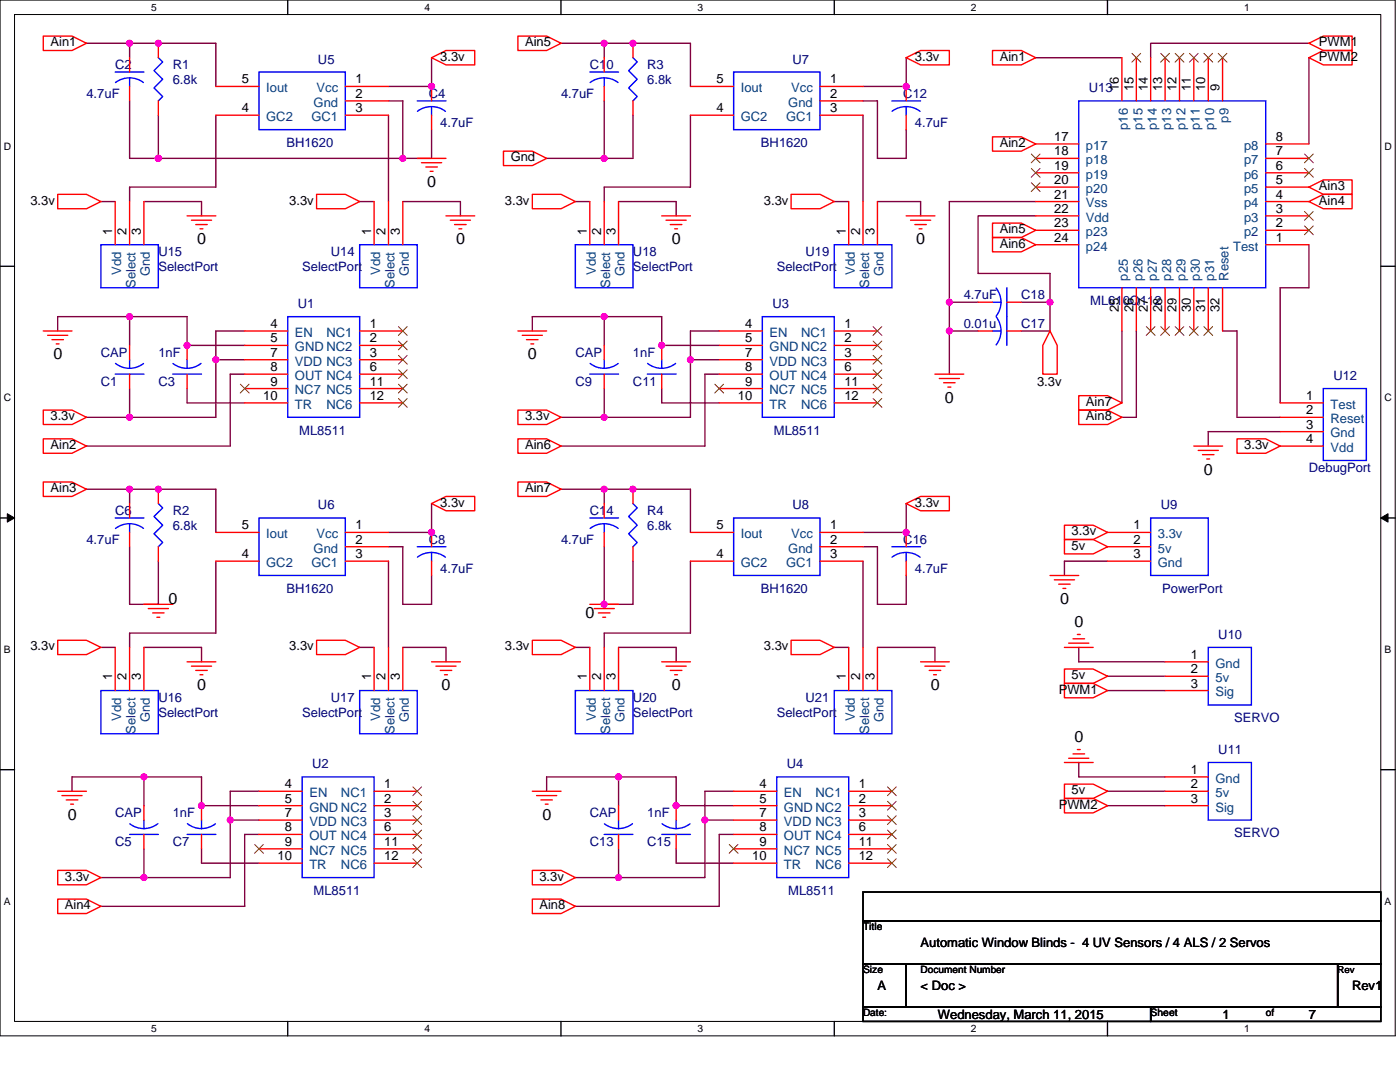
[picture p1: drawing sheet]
<svg xmlns="http://www.w3.org/2000/svg" width="279mm" height="216mm" viewBox="0 0 279 216" stroke-linecap="round" stroke-linejoin="round" font-family="sans-serif">
<path d="M0 0h278.4v206.7h-278.4zM2.9 2.9h272.7v200.9h-272.7z" fill="none" stroke="#000" stroke-width=".2"/>
<g fill="#fff">
<path d="M30.2 .3h1.1v2.3h-1.1z"/>
<path d="M30.2 204.1h1.1v2.3h-1.1z"/>
</g>
<path d="M57.4 0v2.9M57.4 203.8v2.9" fill="none" stroke="#000" stroke-width=".28"/>
<g fill="#fff">
<path d="M84.7 .3h1.1v2.3h-1.1z"/>
<path d="M84.7 204.1h1.1v2.3h-1.1z"/>
</g>
<path d="M112 0v2.9M112 203.8v2.9" fill="none" stroke="#000" stroke-width=".28"/>
<g fill="#fff">
<path d="M139.2 .3h1.2v2.3h-1.2z"/>
<path d="M139.2 204.1h1.2v2.3h-1.2z"/>
</g>
<path d="M166.5 0v2.9M166.5 203.8v2.9" fill="none" stroke="#000" stroke-width=".28"/>
<g fill="#fff">
<path d="M193.8 .3h1.1v2.3h-1.1z"/>
<path d="M193.8 204.1h1.1v2.3h-1.1z"/>
</g>
<path d="M221 0v2.9M221 203.8v2.9" fill="none" stroke="#000" stroke-width=".28"/>
<g fill="#fff">
<path d="M248.3 .3h1.1v2.3h-1.1z"/>
<path d="M248.3 204.1h1.1v2.3h-1.1z"/>
<path d="M.7 28h1.5v2.3h-1.5z"/>
<path d="M276.3 28h1.5v2.3h-1.5z"/>
<path d="M.7 78.2h1.5v2.3h-1.5z"/>
<path d="M276.3 78.2h1.5v2.3h-1.5z"/>
</g>
<path d="M0 53.1h2.9M275.6 53.1h2.8" fill="none" stroke="#000" stroke-width=".28"/>
<g fill="#fff">
<path d="M.7 128.5h1.4v2.2h-1.4z"/>
<path d="M276.3 128.5h1.4v2.2h-1.4z"/>
</g>
<path d="M0 103.4h2.9M275.6 103.4h2.8" fill="none" stroke="#000" stroke-width=".28"/>
<path d="M1.5 102.5l1.4 .9-1.4 .8zM275.6 103.4l1.4-.9v1.7z" fill="#000" stroke="#000" stroke-width=".2"/>
<g fill="#fff">
<path d="M.7 178.7h1.4v2.3h-1.4z"/>
<path d="M276.3 178.7h1.4v2.3h-1.4z"/>
</g>
<path d="M0 153.6h2.9M275.6 153.6h2.8M172.2 178h103.4v5.7h-103.4zM172.2 183.7h103.4v8.6h-103.4zM172.2 192.3h8.6v8.6h-8.6zM180.8 192.3h86.2v8.6h-86.2zM267 192.3h8.6v8.6h-8.6zM172.2 200.9h57.4v2.9h-57.4zM229.6 200.9h46v2.9h-46z" fill="none" stroke="#000" stroke-width=".28"/>
<g fill="none" stroke="#800040" stroke-width=".28">
<path d="M17.3 8.6h8.6M25.9 8.6v2.9M25.9 8.6h17.2v8.7M86.1 11.5v5.8h-8.6M112 8.6h8.6M120.6 8.6v2.9M120.6 8.6h17.2v8.7M180.8 11.5v5.8h-8.6M206.7 11.5h17.2M261.2 8.6h-31.6v2.9M261.2 11.5v17.2M25.9 20.1v11.5h5.7"/>
<path d="M31.6 31.6h48.8M31.6 23v8.6M43.1 23v14.3h-17.2v2.9M77.5 23v17.2M77.5 20.1h2.9v11.5M86.1 25.9v5.7h-5.7M109.1 31.6h11.5M120.6 20.1v11.5M126.3 23v8.6h-5.7M137.8 23v14.3h-17.2v2.9M172.2 23v17.2M172.2 20.1h2.9v11.5h5.7v-5.7"/>
<path d="M20.1 40.2h2.9M28.7 40.2h11.5v2.9M71.8 40.2h2.9M80.4 40.2h11.5v2.9M114.8 40.2h2.9M123.4 40.2h11.5v2.9M166.5 40.2h2.9M175.1 40.2h8.6v2.9M206.7 43.1h-11.5v11.5h14.4l-.1 5.7M206.7 40.2h-17.2v20.1M261.2 48.8v8.6h-5.7v23M25.9 63.2h-14.4v2.8"/>
<path d="M25.9 63.2h11.4v5.7h11.5M25.9 77.5v5.8M25.9 63.2v5.7M37.3 77.5v2.9h11.5M43.1 71.8h5.7M43.1 71.8v11.5h-17.2M48.8 66h-5.7v5.8M48.8 74.7h-2.8v14.3h-28.7M120.6 63.2h11.5v5.7h11.4M120.6 77.5v5.8M120.6 63.2v5.7M120.6 63.2h-14.4v2.8"/>
<path d="M132.1 77.5v2.9h11.4M137.8 71.8v11.5h-17.2M137.8 71.8h5.7M143.5 66h-5.7v5.8M143.5 74.7h-2.8v14.3h-28.7M189.5 66v8.7M189.5 60.3v5.7M189.5 60.3h5.7M189.5 66h5.7M203.8 60.3h5.7M209.5 60.3v5.7h-5.7M223.9 66v14.4"/>
<path d="M226.8 66v17.3h-2.9M244 66h2.9v17.3h8.6M17.3 97.6h8.6M17.3 83.3h8.6M25.9 97.6v2.9M25.9 97.6h17.2v8.6M112 83.3h8.6M112 97.6h8.6M120.6 97.6v2.9M120.6 97.6h17.2v8.6M255.5 86.1h-14.4v2.9M25.9 109.1v11.5h5.7v-8.6"/>
<path d="M43.1 112v14.3h-17.2v2.9M77.5 112v17.2M77.5 109.1h2.9v11.5h5.7v-5.8M86.1 100.5v5.7h-8.6M120.6 109.1v11.5h5.7v-8.6M137.8 112v14.3h-17.2v2.9M172.2 112v17.2M172.2 109.1h2.9v11.5h5.7v-5.8M180.8 100.5v5.7h-8.6M221 112h-8.6v2.8M20.1 129.2h2.9M28.7 129.2h11.5v2.9"/>
<path d="M71.8 129.2h2.9M80.4 129.2h8.6v2.9M114.8 129.2h2.9M123.4 129.2h11.5v2.9M166.5 129.2h2.9M175.1 129.2h11.5v2.9M215.3 129.2v2.9h17.2M221 134.9h11.5M221 137.8h11.5M28.7 155h11.5v5.8h11.5M28.7 155v5.8M28.7 155h-14.3v2.9"/>
<path d="M51.7 157.9h-5.7v5.7M123.4 155h11.5v5.8h11.5M123.4 155v5.8M123.4 155h-14.3v2.9M146.4 157.9h-5.7v5.7M215.3 152.1v2.9h17.2M221 157.9h11.5M20.1 175.1h8.6M28.7 169.4v5.7M40.2 169.4v2.8h11.5M46 163.6h5.7M46 163.6v11.5h-17.3"/>
<path d="M51.7 166.5h-2.9v14.3h-28.7M114.8 175.1h8.6M123.4 169.4v5.7M134.9 169.4v2.8h11.5M140.7 163.6v11.5h-17.3M140.7 163.6h5.7M146.4 166.5h-2.9v14.3h-28.7M221 160.8h11.5"/>
</g>
<g fill="#f0f" stroke="#f0f" stroke-width=".28">
<circle cx="43.1" cy="71.8" r=".57"/>
<circle cx="25.9" cy="83.3" r=".57"/>
<circle cx="37.3" cy="68.9" r=".57"/>
<circle cx="31.6" cy="8.6" r=".57"/>
<circle cx="25.9" cy="8.6" r=".57"/>
<circle cx="31.6" cy="31.6" r=".57"/>
<circle cx="80.4" cy="31.6" r=".57"/>
<circle cx="86.1" cy="17.2" r=".57"/>
<circle cx="25.8" cy="63.2" r=".57"/>
<circle cx="45.9" cy="163.6" r=".57"/>
<circle cx="28.7" cy="175.1" r=".57"/>
<circle cx="28.7" cy="155" r=".57"/>
<circle cx="40.2" cy="160.7" r=".57"/>
<circle cx="31.6" cy="97.6" r=".57"/>
<circle cx="25.9" cy="97.6" r=".57"/>
<circle cx="86.1" cy="106.2" r=".57"/>
<circle cx="137.8" cy="71.8" r=".57"/>
<circle cx="120.6" cy="83.3" r=".57"/>
<circle cx="132" cy="68.9" r=".57"/>
<circle cx="126.3" cy="8.6" r=".57"/>
<circle cx="120.6" cy="8.6" r=".57"/>
<circle cx="120.6" cy="31.6" r=".57"/>
<circle cx="180.8" cy="17.2" r=".57"/>
<circle cx="120.6" cy="63.2" r=".57"/>
<circle cx="140.7" cy="163.6" r=".57"/>
<circle cx="123.4" cy="175.1" r=".57"/>
<circle cx="123.4" cy="155" r=".57"/>
<circle cx="134.9" cy="160.7" r=".57"/>
<circle cx="126.3" cy="97.6" r=".57"/>
<circle cx="120.6" cy="97.6" r=".57"/>
<circle cx="120.6" cy="120.6" r=".57"/>
<circle cx="180.8" cy="106.2" r=".57"/>
<circle cx="209.5" cy="60.3" r=".57"/>
<circle cx="189.4" cy="66" r=".57"/>
<circle cx="189.4" cy="60.3" r=".57"/>
</g>
<g fill="none" stroke="#f00" stroke-width=".28">
<path d="M8.6 7.2h5.8l2.9 1.4-2.9 1.5h-5.8zM25.9 11.5v2.9M25.9 17.3v2.8M31.6 8.6v2.9M43.1 17.3h8.6M68.9 17.3h8.6M86.1 11.5l2.9-1.4h5.7v2.9h-5.7zM86.1 17.3v2.8M103.4 7.2h5.7l2.9 1.4-2.9 1.5h-5.7zM120.6 11.5v2.9M120.6 17.3v2.8M126.3 8.6v2.9"/>
<path d="M137.8 17.3h8.6M163.6 17.3h8.6M180.8 11.5l2.9-1.4h5.8v2.9h-5.8zM180.8 17.3v2.8M198.1 10.1h5.7l2.9 1.4-2.9 1.5h-5.7zM223.9 11.5v8.6M226.8 11.5v8.6M229.6 11.5v8.6M232.5 11.5v8.6M235.4 11.5v8.6M238.3 11.5v8.6M241.1 11.5v8.6"/>
<path d="M244 11.5v8.6M261.2 8.6l2.9-1.4h5.7v2.9h-5.7zM261.2 11.5l2.9-1.4h5.7v2.9h-5.7zM11.5 38.8h5.8l2.8 1.4-2.8 1.5h-5.8zM31.6 20.1v2.9M43.1 23h8.6M63.2 38.8h5.7l2.9 1.4-2.9 1.5h-5.7zM68.9 20.1h8.6M68.9 23h8.6M83.3 31.6h5.7M84.1 32.5h4M85 33.3h2.3"/>
<path d="M85.9 34.2h.5M86.1 23v2.9M100.5 30.2h5.7l2.9 1.4-2.9 1.4h-5.7zM106.2 38.8h5.8l2.8 1.4-2.8 1.5h-5.8zM126.3 20.1v2.9M137.8 23h8.6M157.9 38.8h5.7l2.9 1.4-2.9 1.5h-5.7zM163.6 20.1h8.6M163.6 23h8.6M180.8 23v2.9M198.1 27.3h5.7l2.9 1.4-2.9 1.5h-5.7zM206.7 28.7h8.6"/>
<path d="M206.7 31.6h8.6M206.7 34.5h8.6M206.7 37.3h8.6M252.6 37.3h8.6M252.6 34.5h8.6M252.6 31.6h8.6M252.6 28.7h8.6M261.2 37.3l2.9-1.4h5.7v2.9h-5.7zM23 40.2v8.6M25.9 40.2v8.6M28.7 40.2v8.6M37.3 43.1h5.8"/>
<path d="M38.2 43.9h4M39.1 44.8h2.3M39.9 45.7h.6M74.7 40.2v8.6M77.5 40.2v8.6M80.4 40.2v8.6M89 43.1h5.7M89.9 43.9h4M90.7 44.8h2.3M91.6 45.7h.6M117.7 40.2v8.6M120.6 40.2v8.6"/>
<path d="M123.4 40.2v8.6M132.1 43.1h5.7M132.9 43.9h4M133.8 44.8h2.3M134.6 45.7h.6M169.4 40.2v8.6M172.2 40.2v8.6M175.1 40.2v8.6M180.8 43.1h5.8M181.7 43.9h4M182.6 44.8h2.3M183.4 45.7h.6"/>
<path d="M198.1 44.5h5.7l2.9 1.5-2.9 1.4h-5.7zM198.1 47.4h5.7l2.9 1.4-2.9 1.4h-5.7zM206.7 40.2h8.6M206.7 43.1h8.6M206.7 46h8.6M206.7 48.8h8.6M223.9 57.4v8.6M226.8 57.4v8.6M229.6 57.4v8.6M232.5 57.4v8.6M235.4 57.4v8.6M238.3 57.4v8.6"/>
<path d="M241.1 57.4v8.6M244 57.4v8.6M252.6 48.8h8.6M252.6 46h8.6M252.6 43.1h8.6M252.6 40.2h8.6M261.2 40.2l2.9-1.4h5.7v2.9h-5.7zM8.6 66h5.8M9.5 66.9h4M10.4 67.8h2.3M11.2 68.6h.6M25.9 74.7v2.8"/>
<path d="M25.9 68.9v2.9M37.3 74.7v2.8M37.3 68.9v2.9M48.8 66h8.6M48.8 68.9h8.6M48.8 71.8h8.6M48.8 74.7h8.6M48.8 77.5h8.6M71.8 66h8.6M71.8 68.9h8.6M71.8 71.8h8.6M71.8 74.7h8.6"/>
<path d="M71.8 77.5h8.6M103.4 66h5.7M104.2 66.9h4M105.1 67.8h2.3M105.9 68.6h.6M120.6 74.7v2.8M120.6 68.9v2.9M132.1 74.7v2.8M132.1 68.9v2.9M143.5 66h8.6M143.5 68.9h8.6M143.5 71.8h8.6"/>
<path d="M143.5 74.7h8.6M143.5 77.5h8.6M166.5 66h8.6M166.5 68.9h8.6M166.5 71.8h8.6M166.5 74.7h8.6M166.5 77.5h8.6M186.6 74.7h5.7M187.5 75.5h4M188.3 76.4h2.3M189.2 77.2h.6M195.2 66h2.9"/>
<path d="M195.2 60.3h2.9M200.9 66h2.9M200.9 60.3h2.9M209.5 66l1.5 2.9v5.8h-2.9v-5.8zM215.3 79h5.7l2.9 1.4-2.9 1.4h-5.7zM8.6 81.8h5.8l2.9 1.5-2.9 1.4h-5.8zM8.6 87.6h5.8l2.9 1.4-2.9 1.4h-5.8zM8.6 96.2h5.8l2.9 1.4-2.9 1.5h-5.8zM31.6 97.6v2.9M48.8 80.4h8.6M71.8 80.4h8.6M103.4 81.8h5.7l2.9 1.5-2.9 1.4h-5.7z"/>
<path d="M103.4 87.6h5.7l2.9 1.4-2.9 1.4h-5.7zM103.4 96.2h5.7l2.9 1.4-2.9 1.5h-5.7zM126.3 97.6v2.9M143.5 80.4h8.6M166.5 80.4h8.6M215.3 81.8h5.7l2.9 1.5-2.9 1.4h-5.7zM238.3 89h5.7M239.1 89.9h4M240 90.7h2.3M240.8 91.6h.6M246.9 87.6h5.7l2.9 1.4-2.9 1.4h-5.7zM255.5 80.4h8.6"/>
<path d="M255.5 83.3h8.6M255.5 86.1h8.6M255.5 89h8.6M25.9 100.5v2.9M25.9 106.2v2.9M31.6 109.1v2.9M43.1 112h8.6M43.1 106.2h8.6M68.9 106.2h8.6M68.9 109.1h8.6M68.9 112h8.6M86.1 100.5l2.9-1.4h5.7v2.8h-5.7z"/>
<path d="M86.1 106.2v2.9M86.1 112v2.8M120.6 100.5v2.9M120.6 106.2v2.9M126.3 109.1v2.9M137.8 112h8.6M137.8 106.2h8.6M163.6 106.2h8.6M163.6 109.1h8.6M163.6 112h8.6M180.8 100.5l2.9-1.4h5.8v2.8h-5.8zM180.8 106.2v2.9"/>
<path d="M180.8 112v2.8M209.5 114.8h5.8M210.4 115.7h4M211.3 116.6h2.3M212.1 117.4h.6M212.4 104.8h5.8l2.8 1.4-2.8 1.5h-5.8zM212.4 107.7h5.8l2.8 1.4-2.8 1.4h-5.8zM221 106.2h8.6M221 109.1h8.6M221 112h8.6M11.5 127.8h5.8l2.8 1.4-2.8 1.4h-5.8zM23 129.2v8.6"/>
<path d="M25.9 129.2v8.6M28.7 120.6h5.8M28.7 129.2v8.6M29.6 121.4h4M30.5 122.3h2.2M31.3 123.2h.6M37.3 132.1h5.8M38.2 132.9h4M39.1 133.8h2.3M39.9 134.6h.6M63.2 127.8h5.7l2.9 1.4-2.9 1.4h-5.7zM74.7 129.2v8.6"/>
<path d="M77.5 129.2v8.6M80.4 129.2v8.6M86.1 132.1h5.8M87 132.9h4M87.9 133.8h2.2M88.7 134.6h.6M106.2 127.8h5.8l2.8 1.4-2.8 1.4h-5.8zM117.7 120.6h5.7M117.7 129.2v8.6M118.6 121.4h4M119.4 122.3h2.3M120.3 123.2h.6"/>
<path d="M120.6 129.2v8.6M123.4 129.2v8.6M132.1 132.1h5.7M132.9 132.9h4M133.8 133.8h2.3M134.6 134.6h.6M157.9 127.8h5.7l2.9 1.4-2.9 1.4h-5.7zM169.4 129.2v8.6M172.2 129.2v8.6M175.1 129.2v8.6M183.7 132.1h5.8M184.6 132.9h4"/>
<path d="M185.4 133.8h2.3M186.3 134.6h.6M212.4 129.2h5.8M212.4 133.5h5.8l2.8 1.4-2.8 1.5h-5.8zM212.4 136.4h5.8l2.8 1.4-2.8 1.4h-5.8zM213.3 128.3h4M214.1 127.5h2.4M215 126.6h.6M232.5 132.1h8.6M232.5 134.9h8.6M232.5 137.8h8.6M11.5 157.9h5.8"/>
<path d="M12.4 158.7h4M13.2 159.6h2.3M51.7 157.9h8.6M74.7 157.9h8.6M106.2 157.9h5.8M107.1 158.7h4M108 159.6h2.2M146.4 157.9h8.6M169.4 157.9h8.6M212.4 152.1h5.8M212.4 156.5h5.8l2.8 1.4-2.8 1.4h-5.8zM212.4 159.3h5.8l2.8 1.5-2.8 1.4h-5.8z"/>
<path d="M213.3 151.3h4M214.1 150.4h2.4M215 149.6h.6M232.5 155h8.6M232.5 157.9h8.6M11.5 173.7h5.8l2.8 1.4-2.8 1.5h-5.8zM11.5 179.4h5.8l2.8 1.4-2.8 1.5h-5.8zM14.1 160.5h.6M28.7 166.5v2.9M28.7 160.8v2.8M40.2 166.5v2.9M40.2 160.8v2.8"/>
<path d="M51.7 160.8h8.6M51.7 163.6h8.6M51.7 166.5h8.6M51.7 169.4h8.6M51.7 172.2h8.6M74.7 160.8h8.6M74.7 163.6h8.6M74.7 166.5h8.6M74.7 169.4h8.6M74.7 172.2h8.6M106.2 173.7h5.8l2.8 1.4-2.8 1.5h-5.8zM106.2 179.4h5.8l2.8 1.4-2.8 1.5h-5.8z"/>
<path d="M108.8 160.5h.6M123.4 166.5v2.9M123.4 160.8v2.8M134.9 166.5v2.9M134.9 160.8v2.8M146.4 160.8h8.6M146.4 163.6h8.6M146.4 166.5h8.6M146.4 169.4h8.6M146.4 172.2h8.6M169.4 160.8h8.6M169.4 163.6h8.6"/>
<path d="M169.4 166.5h8.6M169.4 169.4h8.6M169.4 172.2h8.6M232.5 160.8h8.6"/>
</g>
<g fill="none" stroke="#00f" stroke-width=".28">
<path d="M23 14.4h5.7M25.8 15.5l-1.4 .3-1.3 .7M25.8 15.5l1.5 .3 1.3 .7M25.9 15.5v1.8M31.6 11.5l.9 .9-1.8 1.7 1.8 1.7-1.8 1.7 1.8 1.8-.9 .8M51.7 14.4h17.2v11.5h-17.2zM117.7 14.4h5.7M120.6 15.5v1.8M123.3 16.5a4.6 4.6 0 0 0-5.5 0M126.3 11.5l.9 .9-1.7 1.7 1.7 1.7-1.7 1.7 1.7 1.8-.9 .8M146.4 14.4h17.2v11.5h-17.2zM83.3 20.1h5.7"/>
<path d="M83.3 22.2a4.6 4.6 0 0 1 5.6 0M86.1 21.3v1.7M178 20.1h5.7M178 22.2a4.6 4.6 0 0 1 5.6 0M180.8 21.3v1.7M215.3 20.1h37.3v37.3h-37.3zM20.1 48.8h11.5v8.6h-11.5zM71.8 48.8h11.5v8.6h-11.5zM114.8 48.8h11.5v8.6h-11.5zM166.5 48.8h11.5v8.6h-11.5zM198.8 57.5a4.5 4.5 0 0 1 0 5.6M200.9 57.4v11.5"/>
<path d="M23 74.7h5.7M23.1 72.5l1.3 .7 1.4 .3M25.9 71.8v1.7M28.6 72.5l-1.3 .7-1.5 .3M34.5 74.7h5.7M34.5 72.5l1.3 .7 1.5 .3M37.3 71.8v1.7M40.1 72.5l-1.3 .7-1.5 .3M57.4 63.2h14.4v20.1h-14.4zM117.7 74.7h5.7M117.8 72.5a4.5 4.5 0 0 0 5.6 0M120.6 71.8v1.7"/>
<path d="M129.2 74.7h5.7M132.1 71.8v1.7M134.8 72.5a4.5 4.5 0 0 1-5.6 0M152.1 63.2h14.4v20.1h-14.4zM198.1 66h1.7M198.1 60.3h1.7M198.8 63.2a4.5 4.5 0 0 1 0 5.6M264.1 77.5h8.6v14.4h-8.6zM23 103.4h5.7M25.8 104.5l1.5 .2 1.3 .7M25.8 104.5l-1.4 .2-1.3 .8M25.9 104.5v1.7"/>
<path d="M31.6 100.5l.9 .8-1.8 1.8 1.8 1.7-1.8 1.7 1.8 1.7-.9 .9M51.7 103.4h17.2v11.4h-17.2zM83.3 109.1h5.7M83.3 111.2a4.6 4.6 0 0 1 5.6 0M86.1 110.2v1.8M117.7 103.4h5.7M120.6 104.5v1.7M123.4 105.4a4.6 4.6 0 0 0-5.6 .1M126.3 100.5l.9 .8-1.7 1.8 1.7 1.7-1.7 1.7 1.7 1.7-.9 .9M146.4 103.4h17.2v11.4h-17.2zM178 109.1h5.7M178 111.2a4.6 4.6 0 0 1 5.6 0"/>
<path d="M180.8 110.2v1.8M229.6 103.4h11.5v11.4h-11.5zM20.1 137.8h11.5v8.6h-11.5zM71.8 137.8h11.5v8.6h-11.5zM114.8 137.8h11.5v8.6h-11.5zM166.5 137.8h11.5v8.6h-11.5zM241.1 129.2h8.6v11.5h-8.6zM60.3 155h14.4v20.1h-14.4zM155 155h14.4v20.1h-14.4zM241.1 152.1h8.6v11.5h-8.6zM25.9 166.5h5.7M28.7 163.6v1.8"/>
<path d="M31.5 164.4a4.5 4.5 0 0 1-5.6 0M37.3 166.5h5.8M37.4 164.4l1.3 .7 1.5 .2M40.2 163.6v1.8M43 164.4l-1.3 .7-1.5 .2M120.6 166.5h5.7M120.6 164.4l1.3 .7 1.5 .2M123.4 163.6v1.8M126.2 164.4l-1.3 .7-1.5 .2M132.1 166.5h5.7M132.1 164.4a4.5 4.5 0 0 0 5.6 0M134.9 163.6v1.8"/>
</g>
<g fill="none" stroke="#804000" stroke-width=".2">
<path d="M225.9 10.6l1.8 1.8M227.6 10.6l-1.7 1.8M231.6 10.6l1.8 1.8M233.4 10.6l-1.8 1.8M234.5 10.6l1.8 1.8M236.3 10.6l-1.8 1.8M237.4 10.6l1.7 1.8M239.1 10.6l-1.7 1.8M240.3 10.6l1.7 1.8M242 10.6l-1.8 1.8M243.1 10.6l1.8 1.8M244.9 10.6l-1.8 1.8"/>
<path d="M205.8 30.7l1.8 1.8M205.8 33.6l1.8 1.8M205.8 36.5l1.8 1.7M207.6 30.7l-1.8 1.8M207.6 33.6l-1.8 1.8M207.6 36.5l-1.8 1.7M260.3 33.6l1.8 1.8M260.3 30.7l1.8 1.8M262.1 33.6l-1.8 1.8M262.1 30.7l-1.8 1.8M260.3 45.1l1.8 1.7M260.3 42.2l1.8 1.8"/>
<path d="M262.1 45.1l-1.8 1.7M262.1 42.2l-1.8 1.8M48 76.7l1.7 1.7M49.7 76.7l-1.8 1.7M79.5 65.2l1.8 1.7M79.5 68.1l1.8 1.7M79.5 70.9l1.8 1.8M79.5 73.8l1.8 1.7M79.5 76.7l1.8 1.7M79.5 79.5l1.8 1.8M81.3 65.2l-1.8 1.7M81.3 68.1l-1.8 1.7"/>
<path d="M81.3 70.9l-1.8 1.8M81.3 73.8l-1.8 1.7M81.3 76.7l-1.8 1.7M81.3 79.5l-1.8 1.8M142.7 76.7l1.7 1.7M144.4 76.7l-1.8 1.7M174.2 65.2l1.8 1.7M174.2 68.1l1.8 1.7M174.2 70.9l1.8 1.8M174.2 73.8l1.8 1.7M174.2 76.7l1.8 1.7M174.2 79.5l1.8 1.8"/>
<path d="M176 65.2l-1.8 1.7M176 68.1l-1.8 1.7M176 70.9l-1.8 1.8M176 73.8l-1.8 1.7M176 76.7l-1.8 1.7M176 79.5l-1.8 1.8M228.8 65.2l1.7 1.7M230.5 65.2l-1.8 1.7M231.6 65.2l1.8 1.7M233.4 65.2l-1.8 1.7M234.5 65.2l1.8 1.7M236.3 65.2l-1.8 1.7"/>
<path d="M237.4 65.2l1.7 1.7M239.1 65.2l-1.7 1.7M240.3 65.2l1.7 1.7M242 65.2l-1.8 1.7M82.4 157l1.8 1.8M82.4 159.9l1.8 1.7M84.1 157l-1.7 1.8M84.1 159.9l-1.7 1.7M177.1 157l1.8 1.8M177.1 159.9l1.8 1.7M178.9 157l-1.8 1.8M178.9 159.9l-1.8 1.7"/>
<path d="M50.8 168.5l1.8 1.8M52.6 168.5l-1.8 1.8M82.4 162.8l1.8 1.7M82.4 165.6l1.8 1.8M82.4 168.5l1.8 1.8M82.4 171.4l1.8 1.7M84.1 162.8l-1.7 1.7M84.1 165.6l-1.7 1.8M84.1 168.5l-1.7 1.8M84.1 171.4l-1.7 1.7M145.5 168.5l1.8 1.8M147.3 168.5l-1.8 1.8"/>
<path d="M177.1 162.8l1.8 1.7M177.1 165.6l1.8 1.8M177.1 168.5l1.8 1.8M177.1 171.4l1.8 1.7M178.9 162.8l-1.8 1.7M178.9 165.6l-1.8 1.8M178.9 168.5l-1.8 1.8M178.9 171.4l-1.8 1.7"/>
</g>
<g font-size="3.2">
<text x="85.3" y="37.3">0</text>
<text x="39.3" y="48.8">0</text>
<text x="91" y="48.8">0</text>
<text x="134.1" y="48.8">0</text>
<text x="182.9" y="48.8">0</text>
<text x="10.6" y="71.7">0</text>
<text x="105.4" y="71.7">0</text>
<text x="188.6" y="80.3">0</text>
<text x="240.3" y="94.7">0</text>
<text x="33.6" y="120.5">0</text>
<text x="116.8" y="123.4">0</text>
<text x="211.6" y="120.5">0</text>
<text x="214.4" y="125.1">0</text>
<text x="39.3" y="137.8">0</text>
<text x="88.1" y="137.8">0</text>
<text x="134.1" y="137.8">0</text>
<text x="185.7" y="137.8">0</text>
<text x="214.4" y="148.1">0</text>
<text x="13.5" y="163.6">0</text>
<text x="108.2" y="163.6">0</text>
</g>
<g font-size="2.6">
<text x="10.1" y="9.2">Ain1</text>
<text x="104.8" y="9.2">Ain5</text>
<text x="263.2" y="9.2">PWM1</text>
<text x="48.2" y="16.7">5</text>
<text x="70.9" y="16.7">1</text>
<text x="87.9" y="12.1">3.3v</text>
<text x="143" y="16.7">5</text>
<text x="165.7" y="16.7">1</text>
<text x="182.6" y="12.1">3.3v</text>
<text x="199.5" y="12.1">Ain1</text>
<text x="263.2" y="12.1">PWM2</text>
<text x="48.2" y="22.4">4</text>
<text x="70.9" y="19.5">2</text>
<text x="70.9" y="22.4">3</text>
<text x="143" y="22.4">4</text>
<text x="165.7" y="19.5">2</text>
<text x="165.7" y="22.4">3</text>
<text x="223.3" y="18.1" transform="rotate(-90 223.3 18.1)">16</text>
<text x="226.2" y="18.1" transform="rotate(-90 226.2 18.1)">15</text>
<text x="229" y="18.1" transform="rotate(-90 229 18.1)">14</text>
<text x="231.9" y="18.1" transform="rotate(-90 231.9 18.1)">13</text>
<text x="234.8" y="18.1" transform="rotate(-90 234.8 18.1)">12</text>
<text x="237.7" y="18.1" transform="rotate(-90 237.7 18.1)">11</text>
<text x="240.5" y="18.1" transform="rotate(-90 240.5 18.1)">10</text>
<text x="243.4" y="18.1" transform="rotate(-90 243.4 18.1)">9</text>
<text x="199.5" y="29.3">Ain2</text>
<text x="210.4" y="28.1">17</text>
<text x="254.6" y="28.1">8</text>
<text x="101.9" y="32.2">Gnd</text>
<text x="210.4" y="31">18</text>
<text x="210.4" y="33.9">19</text>
<text x="254.6" y="33.9">6</text>
<text x="254.6" y="31">7</text>
<text x="6.1" y="40.8">3.3v</text>
<text x="57.7" y="40.8">3.3v</text>
<text x="100.8" y="40.8">3.3v</text>
<text x="152.4" y="40.8">3.3v</text>
<text x="210.4" y="36.7">20</text>
<text x="210.4" y="39.6">21</text>
<text x="254.6" y="39.6">4</text>
<text x="254.6" y="36.7">5</text>
<text x="263.2" y="40.8">Ain4</text>
<text x="263.2" y="38">Ain3</text>
<text x="22.4" y="46.8" transform="rotate(-90 22.4 46.8)">1</text>
<text x="25.3" y="46.8" transform="rotate(-90 25.3 46.8)">2</text>
<text x="28.1" y="46.8" transform="rotate(-90 28.1 46.8)">3</text>
<text x="74.1" y="46.8" transform="rotate(-90 74.1 46.8)">1</text>
<text x="76.9" y="46.8" transform="rotate(-90 76.9 46.8)">2</text>
<text x="79.8" y="46.8" transform="rotate(-90 79.8 46.8)">3</text>
<text x="117.1" y="46.8" transform="rotate(-90 117.1 46.8)">1</text>
<text x="120" y="46.8" transform="rotate(-90 120 46.8)">2</text>
<text x="122.9" y="46.8" transform="rotate(-90 122.9 46.8)">3</text>
<text x="168.8" y="46.8" transform="rotate(-90 168.8 46.8)">1</text>
<text x="171.6" y="46.8" transform="rotate(-90 171.6 46.8)">2</text>
<text x="174.5" y="46.8" transform="rotate(-90 174.5 46.8)">3</text>
<text x="199.5" y="46.6">Ain5</text>
<text x="210.4" y="42.5">22</text>
<text x="210.4" y="45.4">23</text>
<text x="254.6" y="45.4">2</text>
<text x="254.6" y="42.5">3</text>
<text x="199.5" y="49.4">Ain6</text>
<text x="210.4" y="48.2">24</text>
<text x="254.6" y="48.2">1</text>
<text x="54" y="65.4">4</text>
<text x="73.8" y="65.4">1</text>
<text x="148.7" y="65.4">4</text>
<text x="168.5" y="65.4">1</text>
<text x="223.3" y="62.3" transform="rotate(-90 223.3 62.3)">25</text>
<text x="226.2" y="62.3" transform="rotate(-90 226.2 62.3)">26</text>
<text x="229" y="62.3" transform="rotate(-90 229 62.3)">27</text>
<text x="231.9" y="62.3" transform="rotate(-90 231.9 62.3)">28</text>
<text x="234.8" y="62.3" transform="rotate(-90 234.8 62.3)">29</text>
<text x="237.7" y="62.3" transform="rotate(-90 237.7 62.3)">30</text>
<text x="240.5" y="62.3" transform="rotate(-90 240.5 62.3)">31</text>
<text x="243.4" y="62.3" transform="rotate(-90 243.4 62.3)">32</text>
<text x="54" y="68.3">5</text>
<text x="54" y="71.2">7</text>
<text x="73.8" y="68.3">2</text>
<text x="73.8" y="71.2">3</text>
<text x="148.7" y="68.3">5</text>
<text x="148.7" y="71.2">7</text>
<text x="168.5" y="68.3">2</text>
<text x="168.5" y="71.2">3</text>
<text x="54" y="74.1">8</text>
<text x="54" y="76.9">9</text>
<text x="73.8" y="74.1">6</text>
<text x="73.8" y="76.9">11</text>
<text x="148.7" y="74.1">8</text>
<text x="148.7" y="76.9">9</text>
<text x="168.5" y="74.1">6</text>
<text x="168.5" y="76.9">11</text>
<text x="207" y="77">3.3v</text>
<text x="10.1" y="83.9">3.3v</text>
<text x="52.5" y="79.8">10</text>
<text x="73.8" y="79.8">12</text>
<text x="104.8" y="83.9">3.3v</text>
<text x="147.3" y="79.8">10</text>
<text x="168.5" y="79.8">12</text>
<text x="216.7" y="81">Ain7</text>
<text x="216.7" y="83.9">Ain8</text>
<text x="260.6" y="79.8">1</text>
<text x="260.6" y="82.7">2</text>
<text x="10.1" y="89.6">Ain2</text>
<text x="104.8" y="89.6">Ain6</text>
<text x="248.3" y="89.6">3.3v</text>
<text x="260.6" y="85.5">3</text>
<text x="260.6" y="88.4">4</text>
<text x="10.1" y="98.2">Ain3</text>
<text x="87.9" y="101.1">3.3v</text>
<text x="104.8" y="98.2">Ain7</text>
<text x="182.6" y="101.1">3.3v</text>
<text x="48.2" y="105.6">5</text>
<text x="70.9" y="105.6">1</text>
<text x="143" y="105.6">5</text>
<text x="165.7" y="105.6">1</text>
<text x="213.9" y="106.8">3.3v</text>
<text x="226.2" y="105.6">1</text>
<text x="48.2" y="111.4">4</text>
<text x="70.9" y="108.5">2</text>
<text x="70.9" y="111.4">3</text>
<text x="143" y="111.4">4</text>
<text x="165.7" y="108.5">2</text>
<text x="165.7" y="111.4">3</text>
<text x="213.9" y="109.7">5v</text>
<text x="226.2" y="108.5">2</text>
<text x="226.2" y="111.4">3</text>
<text x="6.1" y="129.8">3.3v</text>
<text x="57.7" y="129.8">3.3v</text>
<text x="100.8" y="129.8">3.3v</text>
<text x="152.4" y="129.8">3.3v</text>
<text x="237.7" y="131.5">1</text>
<text x="22.4" y="135.8" transform="rotate(-90 22.4 135.8)">1</text>
<text x="25.3" y="135.8" transform="rotate(-90 25.3 135.8)">2</text>
<text x="28.1" y="135.8" transform="rotate(-90 28.1 135.8)">3</text>
<text x="74.1" y="135.8" transform="rotate(-90 74.1 135.8)">1</text>
<text x="76.9" y="135.8" transform="rotate(-90 76.9 135.8)">2</text>
<text x="79.8" y="135.8" transform="rotate(-90 79.8 135.8)">3</text>
<text x="117.1" y="135.8" transform="rotate(-90 117.1 135.8)">1</text>
<text x="120" y="135.8" transform="rotate(-90 120 135.8)">2</text>
<text x="122.9" y="135.8" transform="rotate(-90 122.9 135.8)">3</text>
<text x="168.8" y="135.8" transform="rotate(-90 168.8 135.8)">1</text>
<text x="171.6" y="135.8" transform="rotate(-90 171.6 135.8)">2</text>
<text x="174.5" y="135.8" transform="rotate(-90 174.5 135.8)">3</text>
<text x="213.9" y="135.5">5v</text>
<text x="237.7" y="134.3">2</text>
<text x="237.7" y="137.2">3</text>
<text x="211.3" y="138.4">PWM1</text>
<text x="237.7" y="154.4">1</text>
<text x="56.9" y="157.3">4</text>
<text x="56.9" y="160.2">5</text>
<text x="76.7" y="157.3">1</text>
<text x="76.7" y="160.2">2</text>
<text x="151.6" y="157.3">4</text>
<text x="151.6" y="160.2">5</text>
<text x="171.4" y="157.3">1</text>
<text x="171.4" y="160.2">2</text>
<text x="211.3" y="161.4">PWM2</text>
<text x="213.9" y="158.5">5v</text>
<text x="237.7" y="157.3">2</text>
<text x="237.7" y="160.2">3</text>
<text x="56.9" y="163">7</text>
<text x="56.9" y="165.9">8</text>
<text x="76.7" y="163">3</text>
<text x="76.7" y="165.9">6</text>
<text x="151.6" y="163">7</text>
<text x="151.6" y="165.9">8</text>
<text x="171.4" y="163">3</text>
<text x="171.4" y="165.9">6</text>
<text x="55.4" y="171.6">10</text>
<text x="56.9" y="168.8">9</text>
<text x="76.7" y="168.8">11</text>
<text x="76.7" y="171.6">12</text>
<text x="150.1" y="171.6">10</text>
<text x="151.6" y="168.8">9</text>
<text x="171.4" y="168.8">11</text>
<text x="171.4" y="171.6">12</text>
<text x="13" y="175.7">3.3v</text>
<text x="107.7" y="175.7">3.3v</text>
<text x="13" y="181.5">Ain4</text>
<text x="107.7" y="181.5">Ain8</text>
<text x="183.7" y="188.9">Automatic Window Blinds - 4 UV Sensors / 4 ALS / 2 Servos</text>
<text x="175.1" y="197.5">A</text>
<text x="183.7" y="197.5">&lt; Doc &gt;</text>
<text x="269.8" y="197.5">Rev1</text>
<text x="187.2" y="203.3">Wednesday, March 11, 2015</text>
<text x="244" y="203.3">1</text>
<text x="261.2" y="203.3">7</text>
</g>
<g font-size="2.6" fill="#000080">
<text x="23" y="13.8">C2</text>
<text x="34.5" y="13.8">R1</text>
<text x="34.5" y="16.7">6.8k</text>
<text x="63.5" y="12.7">U5</text>
<text x="117.7" y="13.8">C10</text>
<text x="129.2" y="13.8">R3</text>
<text x="129.2" y="16.7">6.8k</text>
<text x="158.2" y="12.7">U7</text>
<text x="17.3" y="19.6">4.7uF</text>
<text x="85.6" y="19.6">C4</text>
<text x="112" y="19.6">4.7uF</text>
<text x="180.3" y="19.6">C12</text>
<text x="217.3" y="18.4">U13</text>
<text x="57.2" y="29.3">BH1620</text>
<text x="87.9" y="25.3">4.7uF</text>
<text x="151.9" y="29.3">BH1620</text>
<text x="182.6" y="25.3">4.7uF</text>
<text x="31.6" y="51.2">U15</text>
<text x="66" y="51.2">U14</text>
<text x="126.3" y="51.2">U18</text>
<text x="160.8" y="51.2">U19</text>
<text x="31.6" y="54">SelectPort</text>
<text x="60.3" y="54">SelectPort</text>
<text x="126.3" y="54">SelectPort</text>
<text x="155" y="54">SelectPort</text>
<text x="192.3" y="59.8">4.7uF</text>
<text x="203.8" y="59.8">C18</text>
<text x="59.4" y="61.5">U1</text>
<text x="154.2" y="61.5">U3</text>
<text x="192.3" y="65.5">0.01u</text>
<text x="203.8" y="65.5">C17</text>
<text x="217.6" y="60.9">ML610Q112</text>
<text x="20.1" y="71.2">CAP</text>
<text x="31.6" y="71.2">1nF</text>
<text x="114.8" y="71.2">CAP</text>
<text x="126.3" y="71.2">1nF</text>
<text x="20.1" y="77">C1</text>
<text x="31.6" y="77">C3</text>
<text x="114.8" y="77">C9</text>
<text x="126.3" y="77">C11</text>
<text x="266.1" y="75.8">U12</text>
<text x="59.7" y="86.7">ML8511</text>
<text x="154.5" y="86.7">ML8511</text>
<text x="261.2" y="94.2">DebugPort</text>
<text x="63.5" y="101.7">U6</text>
<text x="158.2" y="101.7">U8</text>
<text x="231.6" y="101.7">U9</text>
<text x="23" y="102.8">C6</text>
<text x="34.5" y="102.8">R2</text>
<text x="34.5" y="105.7">6.8k</text>
<text x="117.7" y="102.8">C14</text>
<text x="129.2" y="102.8">R4</text>
<text x="129.2" y="105.7">6.8k</text>
<text x="17.3" y="108.6">4.7uF</text>
<text x="85.6" y="108.6">C8</text>
<text x="112" y="108.6">4.7uF</text>
<text x="180.3" y="108.6">C16</text>
<text x="57.2" y="118.3">BH1620</text>
<text x="87.9" y="114.3">4.7uF</text>
<text x="151.9" y="118.3">BH1620</text>
<text x="182.6" y="114.3">4.7uF</text>
<text x="231.9" y="118.3">PowerPort</text>
<text x="243.1" y="127.5">U10</text>
<text x="31.6" y="140.1">U16</text>
<text x="31.6" y="143">SelectPort</text>
<text x="60.3" y="143">SelectPort</text>
<text x="66" y="140.1">U17</text>
<text x="126.3" y="140.1">U20</text>
<text x="126.3" y="143">SelectPort</text>
<text x="155" y="143">SelectPort</text>
<text x="160.8" y="140.1">U21</text>
<text x="246.3" y="144.1">SERVO</text>
<text x="62.3" y="153.3">U2</text>
<text x="157" y="153.3">U4</text>
<text x="243.1" y="150.5">U11</text>
<text x="23" y="163.1">CAP</text>
<text x="34.5" y="163.1">1nF</text>
<text x="117.7" y="163.1">CAP</text>
<text x="129.2" y="163.1">1nF</text>
<text x="246.3" y="167.1">SERVO</text>
<text x="23" y="168.8">C5</text>
<text x="34.5" y="168.8">C7</text>
<text x="117.7" y="168.8">C13</text>
<text x="129.2" y="168.8">C15</text>
<text x="62.6" y="178.6">ML8511</text>
<text x="157.3" y="178.6">ML8511</text>
</g>
<g font-size="2.6" fill="#004080">
<text x="53.1" y="18.4">Iout</text>
<text x="62.6" y="21.3">Gnd</text>
<text x="63.2" y="18.4">Vcc</text>
<text x="147.8" y="18.4">Iout</text>
<text x="157.3" y="21.3">Gnd</text>
<text x="157.9" y="18.4">Vcc</text>
<text x="53.1" y="24.2">GC2</text>
<text x="62.2" y="24.2">GC1</text>
<text x="147.8" y="24.2">GC2</text>
<text x="156.9" y="24.2">GC1</text>
<text x="216.7" y="29.9">p17</text>
<text x="225.1" y="25.9" transform="rotate(-90 225.1 25.9)">p16</text>
<text x="228" y="25.9" transform="rotate(-90 228 25.9)">p15</text>
<text x="230.8" y="25.9" transform="rotate(-90 230.8 25.9)">p14</text>
<text x="233.7" y="25.9" transform="rotate(-90 233.7 25.9)">p13</text>
<text x="236.6" y="25.9" transform="rotate(-90 236.6 25.9)">p12</text>
<text x="239.5" y="25.9" transform="rotate(-90 239.5 25.9)">p11</text>
<text x="242.3" y="25.9" transform="rotate(-90 242.3 25.9)">p10</text>
<text x="245.2" y="24.4" transform="rotate(-90 245.2 24.4)">p9</text>
<text x="248.3" y="29.9">p8</text>
<text x="216.7" y="32.8">p18</text>
<text x="216.7" y="35.6">p19</text>
<text x="248.3" y="35.6">p6</text>
<text x="248.3" y="32.8">p7</text>
<text x="216.7" y="38.5">p20</text>
<text x="216.7" y="41.4">Vss</text>
<text x="248.3" y="41.4">p4</text>
<text x="248.3" y="38.5">p5</text>
<text x="216.7" y="44.2">Vdd</text>
<text x="216.7" y="47.1">p23</text>
<text x="248.3" y="47.1">p2</text>
<text x="248.3" y="44.2">p3</text>
<text x="216.7" y="50">p24</text>
<text x="246.1" y="50">Test</text>
<text x="24.2" y="54.9" transform="rotate(-90 24.2 54.9)">Vdd</text>
<text x="27.1" y="57.5" transform="rotate(-90 27.1 57.5)">Select</text>
<text x="29.9" y="55.2" transform="rotate(-90 29.9 55.2)">Gnd</text>
<text x="75.9" y="54.9" transform="rotate(-90 75.9 54.9)">Vdd</text>
<text x="78.7" y="57.5" transform="rotate(-90 78.7 57.5)">Select</text>
<text x="81.6" y="55.2" transform="rotate(-90 81.6 55.2)">Gnd</text>
<text x="118.9" y="54.9" transform="rotate(-90 118.9 54.9)">Vdd</text>
<text x="121.8" y="57.5" transform="rotate(-90 121.8 57.5)">Select</text>
<text x="124.7" y="55.2" transform="rotate(-90 124.7 55.2)">Gnd</text>
<text x="170.6" y="54.9" transform="rotate(-90 170.6 54.9)">Vdd</text>
<text x="173.4" y="57.5" transform="rotate(-90 173.4 57.5)">Select</text>
<text x="176.3" y="55.2" transform="rotate(-90 176.3 55.2)">Gnd</text>
<text x="225.1" y="56" transform="rotate(-90 225.1 56)">p25</text>
<text x="228" y="56" transform="rotate(-90 228 56)">p26</text>
<text x="230.8" y="56" transform="rotate(-90 230.8 56)">p27</text>
<text x="233.7" y="56" transform="rotate(-90 233.7 56)">p28</text>
<text x="236.6" y="56" transform="rotate(-90 236.6 56)">p29</text>
<text x="239.5" y="56" transform="rotate(-90 239.5 56)">p30</text>
<text x="242.3" y="56" transform="rotate(-90 242.3 56)">p31</text>
<text x="245.2" y="56" transform="rotate(-90 245.2 56)">Reset</text>
<text x="58.9" y="67.2">EN</text>
<text x="58.9" y="70.1">GND NC2</text>
<text x="65.2" y="67.2">NC1</text>
<text x="153.6" y="67.2">EN</text>
<text x="153.6" y="70.1">GND NC2</text>
<text x="159.9" y="67.2">NC1</text>
<text x="58.9" y="72.9">VDD NC3</text>
<text x="58.9" y="75.8">OUT NC4</text>
<text x="153.6" y="72.9">VDD NC3</text>
<text x="153.6" y="75.8">OUT NC4</text>
<text x="58.9" y="78.7">NC7 NC5</text>
<text x="58.9" y="81.6">TR</text>
<text x="65.2" y="81.6">NC6</text>
<text x="153.6" y="78.7">NC7 NC5</text>
<text x="153.6" y="81.6">TR</text>
<text x="159.9" y="81.6">NC6</text>
<text x="265.5" y="81.6">Test</text>
<text x="265.5" y="84.4">Reset</text>
<text x="265.5" y="87.3">Gnd</text>
<text x="265.5" y="90.2">Vdd</text>
<text x="53.1" y="107.4">Iout</text>
<text x="63.2" y="107.4">Vcc</text>
<text x="147.8" y="107.4">Iout</text>
<text x="157.9" y="107.4">Vcc</text>
<text x="231.1" y="107.4">3.3v</text>
<text x="53.1" y="113.1">GC2</text>
<text x="62.2" y="113.1">GC1</text>
<text x="62.6" y="110.3">Gnd</text>
<text x="147.8" y="113.1">GC2</text>
<text x="156.9" y="113.1">GC1</text>
<text x="157.3" y="110.3">Gnd</text>
<text x="231.1" y="110.3">5v</text>
<text x="231.1" y="113.1">Gnd</text>
<text x="242.6" y="133.2">Gnd</text>
<text x="242.6" y="136.1">5v</text>
<text x="24.2" y="143.8" transform="rotate(-90 24.2 143.8)">Vdd</text>
<text x="75.9" y="143.8" transform="rotate(-90 75.9 143.8)">Vdd</text>
<text x="118.9" y="143.8" transform="rotate(-90 118.9 143.8)">Vdd</text>
<text x="170.6" y="143.8" transform="rotate(-90 170.6 143.8)">Vdd</text>
<text x="242.6" y="139">Sig</text>
<text x="27.1" y="146.4" transform="rotate(-90 27.1 146.4)">Select</text>
<text x="29.9" y="144.1" transform="rotate(-90 29.9 144.1)">Gnd</text>
<text x="78.7" y="146.4" transform="rotate(-90 78.7 146.4)">Select</text>
<text x="81.6" y="144.1" transform="rotate(-90 81.6 144.1)">Gnd</text>
<text x="121.8" y="146.4" transform="rotate(-90 121.8 146.4)">Select</text>
<text x="124.7" y="144.1" transform="rotate(-90 124.7 144.1)">Gnd</text>
<text x="173.4" y="146.4" transform="rotate(-90 173.4 146.4)">Select</text>
<text x="176.3" y="144.1" transform="rotate(-90 176.3 144.1)">Gnd</text>
<text x="61.7" y="159">EN</text>
<text x="61.7" y="161.9">GND NC2</text>
<text x="68.1" y="159">NC1</text>
<text x="156.5" y="159">EN</text>
<text x="156.5" y="161.9">GND NC2</text>
<text x="162.8" y="159">NC1</text>
<text x="242.6" y="156.2">Gnd</text>
<text x="242.6" y="159">5v</text>
<text x="242.6" y="161.9">Sig</text>
<text x="61.7" y="164.8">VDD NC3</text>
<text x="61.7" y="167.7">OUT NC4</text>
<text x="156.5" y="164.8">VDD NC3</text>
<text x="156.5" y="167.7">OUT NC4</text>
<text x="61.7" y="170.5">NC7 NC5</text>
<text x="61.7" y="173.4">TR</text>
<text x="68.1" y="173.4">NC6</text>
<text x="156.5" y="170.5">NC7 NC5</text>
<text x="156.5" y="173.4">TR</text>
<text x="162.8" y="173.4">NC6</text>
</g>
<g font-size="2.1">
<text x="172.2" y="185.6">Title</text>
<text x="172.2" y="194.2">Size</text>
<text x="229.6" y="202.8">Sheet</text>
</g>
<g font-size="2">
<text x="30.2" y="2.2">5</text>
<text x="84.7" y="2.2">4</text>
<text x="139.2" y="2.2">3</text>
<text x="193.8" y="2.2">2</text>
<text x="248.3" y="2.2">1</text>
<text x=".7" y="29.8">D</text>
<text x="276.3" y="29.8">D</text>
<text x=".7" y="80.1">C</text>
<text x="276.3" y="80.1">C</text>
<text x=".7" y="130.3">B</text>
<text x="276.3" y="130.3">B</text>
<text x=".7" y="180.5">A</text>
<text x="276.3" y="180.5">A</text>
<text x="183.7" y="194.1">Document Number</text>
<text x="172.2" y="202.8">Date:</text>
<text x="252.6" y="202.8">of</text>
<text x="30.2" y="206">5</text>
<text x="84.7" y="206">4</text>
<text x="139.2" y="206">3</text>
<text x="193.8" y="206">2</text>
<text x="248.3" y="206">1</text>
</g>
<text font-size="1.9" x="267" y="194.1">Rev</text>
</svg>
